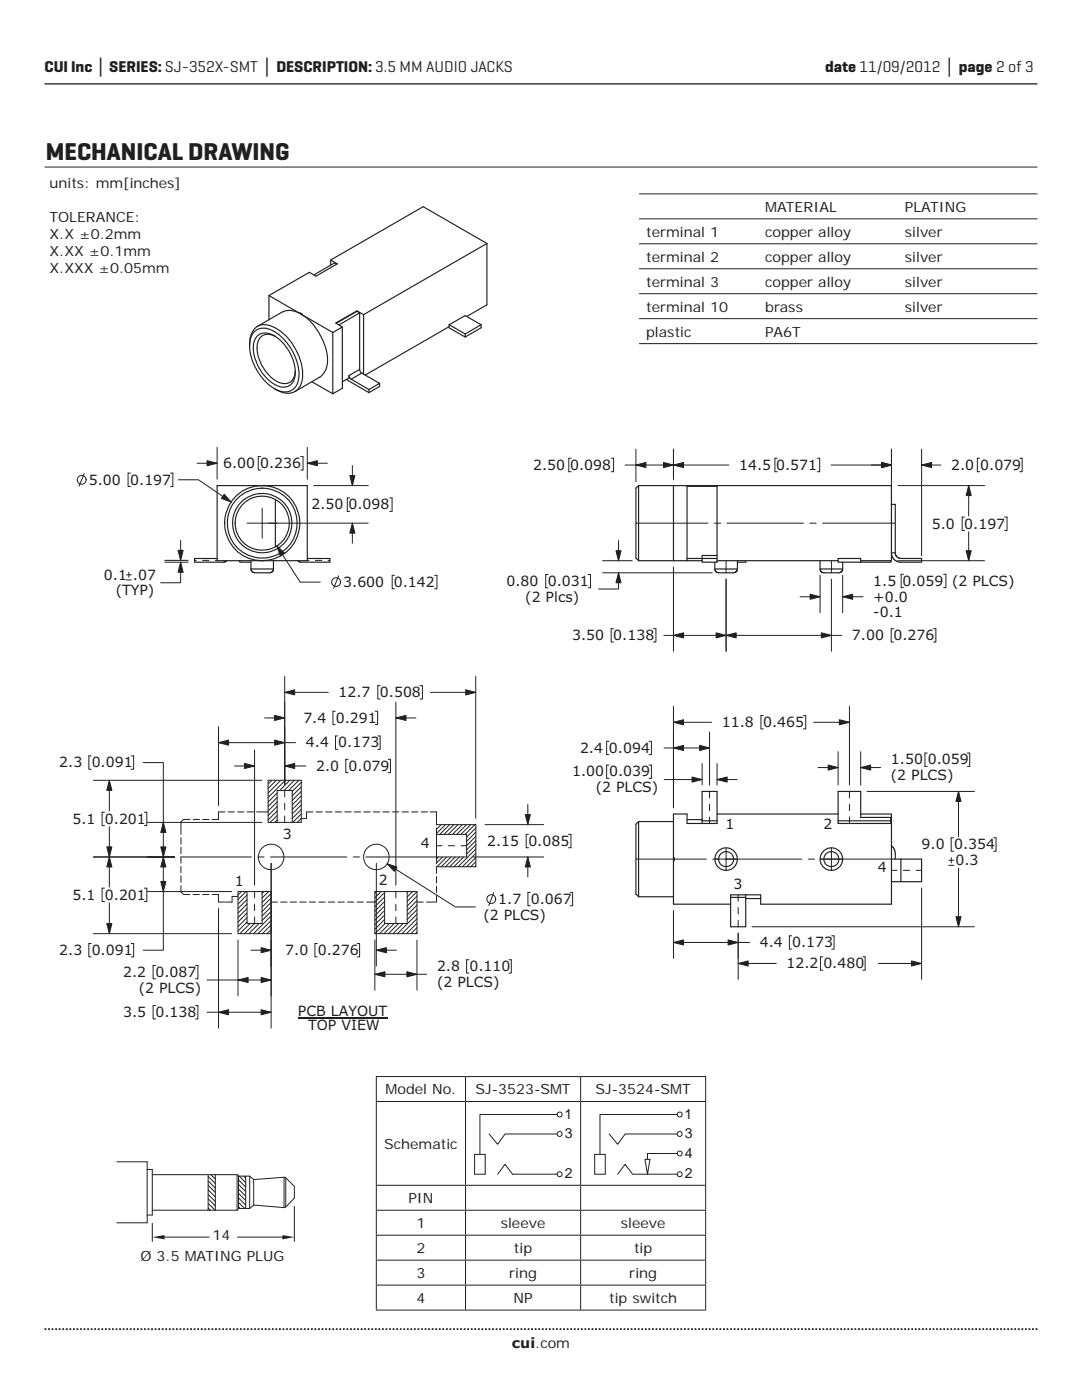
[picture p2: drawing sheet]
<svg xmlns="http://www.w3.org/2000/svg" width="216mm" height="279mm" viewBox="0 0 216 279" stroke-linecap="round" stroke-linejoin="round" font-family="sans-serif">
<path d="M8.9 265.3h198.1" fill="none" stroke="#231f20" stroke-width=".35" stroke-dasharray=".4 .4 .4 .4 .4 .4" stroke-dashoffset=".7" stroke-linecap="butt"/>
<path d="M8.9 16.7h198.1" fill="none" stroke="#231f20" stroke-width=".26"/>
<g fill="none" stroke="#231f20" stroke-width=".2">
<path d="M56.8 135v21.5M56.8 138.2h8.7M75.8 136.8h-.4v2.7h.4M83.8 136.8h.5v2.7h-.5M85.9 138.2h9M94.9 135v28.3M18.2 150.9h-.5v2.6h.5M18.6 155.7h33.6M21.8 155.7v6.1M26.2 150.9h.5v2.6h-.5M28.6 152.2h4v37.4h-4M43.6 145v15.8"/>
<path d="M43.6 148.2h15.4M46.8 152.9h4M50.8 149.7v27M52.8 143.3h4M53.5 155.7h6.6v8.4h-6.6zM54.2 155.7l-.7 .8M55.1 155.7l-1.6 1.7M55.3 158.2l-1.8 1.9M55.3 159.2l-1.8 1.8M56 155.7l-2.5 2.6M56.8 157.8v1.2M56.8 152.9h4.2"/>
<path d="M56.9 155.7l-3.4 3.5M57.8 155.7l-2 2.1M58.7 155.7l-2 2.1M59.6 155.7l-2 2.1M60.1 156.1l-1.8 1.8M60.1 157l-1.8 1.8M60.1 157.9l-1.8 1.8M60.1 158.8l-1.8 1.8M60.1 159.7l-1.8 1.8M66.9 141.9h-.5v2.7h.5M67.4 146.9h-.5v2.6h.5M69.5 151.5h-.5v2.7h.5"/>
<path d="M74.9 141.9h.4v2.7h-.4M75.4 146.9h.5v2.6h-.5M77.4 151.5h.5v2.7h-.5M79 140.1v36.6M79 143.3h4M18.6 171h16.2M20.8 162.1h-.4v2.7h.4M20.8 177.3h-.4v2.6h.4M21.8 165v12M28.8 162.1h.5v2.7h-.5M28.8 177.3h.5v2.6h-.5M29.4 177.9h16.8"/>
<path d="M29.4 164.1h22.8M36.1 176.7v1.3l.5 .5h1.3M36.1 167.2v1.3M36.1 169.1v1.3M36.1 171v1.3M36.1 172.9v1.3M36.1 174.8v1.3M36.1 171h14.1M37.9 163.5h-1.3l-.5 .5v2.6M38.5 178.5h1.3M38.5 163.5h1.3M40.4 178.5h1.3"/>
<path d="M40.4 163.5h1.3M42.3 178.5h1.3v1.5h1.3M44.9 162h-1.3v1.5h-1.3M45.5 162h1.3M47.4 162h1.3M47.5 178.9h-1.2v1.1h-1.3M48.2 177.9l-.7 .7M49.1 177.9l-1.6 1.6M49.3 177.9v6.4h3v-6.4M49.3 178.6l-1.8 1.8M49.3 179.5l-1.8 1.8M49.3 162h1.3"/>
<path d="M50.8 177.9v1.3M51.2 162h2.3M51.4 171h1.3M52.7 177.9l-.4 .4M53.6 177.9l-1.3 1.3M54 171h15.2M54.1 177.9h-6.6v8.4h6.6M54.1 178.3l-1.8 1.8M54.1 179.2l-1.8 1.8M54.1 172.3v32.9M55.3 164.1v-6.3h3v6.3M55.3 160l-1.8 1.8"/>
<path d="M55.3 161l-1.8 1.8M55.3 161.8l-1.8 1.8M55.3 162.8l-1.4 1.3M55.3 163.6l-.5 .5M56.8 160.3v1.3M56.8 162.8v1.3M60.1 160.6l-1.8 1.8M60.1 161.5l-1.8 1.8M60.1 162.4l-1.7 1.7M60.1 163.3l-.8 .8M62.4 162h-1.2v1.4h-1.1M63.1 162h1.2"/>
<path d="M65 162h1.2M66.9 162h1.3M68.8 162h1.3M70.5 171h1.3M70.7 162h1.3M72.6 162h1.3M74.5 162h1.3M74.8 177.9h8.4v8.4h-8.4zM75.1 172.3v20.5M75.1 177.9l-.3 .4M76 177.9l-1.2 1.3M76.4 162h1.3"/>
<path d="M76.7 177.9v6.4h4.6v-6.4M76.7 178.1l-1.9 2M76.7 179l-1.9 2M76.7 179.9l-1.9 2M77.3 172.4l13.6 8.6h4M78.3 162h1.3M79 177.9v1.3M80.2 162h1.3M81.4 177.9l-.1 .2M82.1 162h1.3M82.3 177.9l-1 1.1M83.2 178l-1.9 1.9"/>
<path d="M83.2 178.8l-1.9 2M83.2 179.7l-1.9 2M84 162h1.3M85.8 162h1.3v2.6M87.1 165.3v7.1M87.1 166.5h6v4.5h-20.1M87.1 164.6h7.8v8.4h-7.8M87.1 168.8h1.1M87.1 173v1.3M87.1 174.9v1.3M87.1 176.8v1.3M87.1 178.8v1.2h-2"/>
<path d="M89.5 168.8h1.2M92 168.8h1.1M94.4 171h14.1M96.8 164.6h11.7M98.5 178.2l-1 2.5M105.3 160.6v4M105.3 171v4M105.5 166.5h-.5v2.7h.5M105.8 178.1h-.5v2.7h.5M113.4 166.5h.5v2.7h-.5M113.8 178.1h.5v2.7h-.5M18.2 188.3h-.5v2.7h.5"/>
<path d="M18.6 186.3h27.6M21.8 180.2v6.1M26.2 188.3h.5v2.7h-.5M31 192.7h-.4v2.6h.4M39 192.7h.5v2.6h-.5M41.3 195.6h12.8M43.6 181.3v23.9M47.5 187.6v11.2M49.3 180.4l-1.8 1.8M49.3 181.3l-1.8 1.8M49.3 182.2l-1.8 1.8M49.3 183.1l-1.8 1.8"/>
<path d="M49.3 184l-1.8 1.8M49.9 184.3l-2 2M50.1 189.6h4M50.8 180.5v1.2M50.8 183v1.3l-2 2M51.7 184.3l-2 2M54.1 180.1l-1.8 1.8M54.1 181l-1.8 1.8M54.1 181.9l-1.8 1.8M54.1 182.8l-3.5 3.5M54.1 183.7l-2.6 2.6M54.1 184.6l-1.7 1.7"/>
<path d="M54.1 185.5l-.8 .8M54.1 180h1.3M56 180h1.3M57.9 180h1.3M59.8 180h1.3M61.7 180h1.3M63.3 188.3h-.5v2.7h.5M63.6 180h1.3M65.5 180h1.3M67.4 180h1.3M69.3 180h1.3M71.2 180h1.3"/>
<path d="M71.3 188.3h.5v2.7h-.5M73.1 180h1.7M74.8 194.4h10.3M74.8 187.6v10M75.1 189.6h4M76.7 180.8l-1.9 2M76.7 181.7l-1.9 2M76.7 182.6l-1.9 2M76.7 183.5l-1.9 1.9M76.9 184.3l-2.1 2M77.7 184.3l-2 2M78.7 184.3l-2.1 2"/>
<path d="M79 180.5v1.2M79 183v1.3M79.5 184.3l-2 2M80.4 184.3l-2 2M83.2 180.6l-1.9 2M83.2 181.5l-1.9 2M83.2 182.4l-3.9 3.9M83.2 183.3l-3 3M83.2 184.2l-2.1 2.1M83.2 185.1l-1.2 1.2M83.2 186l-.3 .3M83.2 187.6v10"/>
<path d="M83.2 180h1.3M93.6 191.5h-.5v2.7h.5M101.6 191.5h.4v2.7h-.4M31 200.7h-.4v2.7h.4M39 200.7h.5v2.7h-.5M41.3 202h12.8M75 214.9h65.9M75 219.8h65.9M75.1 214.9v4.8M75.1 219.9v16.6M92.9 214.9v4.8M92.9 219.9v16.6"/>
<path d="M115.9 214.9v4.8M115.9 219.9v16.6M140.8 214.9v4.8M140.8 219.9v16.6M75 236.6h65.9M75.1 236.6v4.8M92.9 236.6v4.8M94.7 230.4h2.1v3.9h-2.1zM97.6 226.3l1.7 2.1 1.5-2.1h10.4M99.3 234.3l1.5-1.9 1.5 1.9h8.9M111.2 222.4h-15.4v8M115.9 236.6v4.8"/>
<path d="M118.7 230.4h2.1v3.9h-2.1zM121.6 226.3l1.7 2.1 1.4-2.1h10.4M123.3 234.3l1.4-1.9 1.5 1.9h8.9M128.7 231.4h1l-.5 2.9zM135.1 222.4h-15.4v8M135.1 230.2h-5.9v1.2M140.8 236.6v4.8M75 241.5h65.9M75 246.5h65.9M75 251.5h65.9M75 256.5h65.9M75.1 241.6v4.8"/>
<path d="M75.1 246.6v4.8M75.1 251.6v4.8M75.1 256.6v4.8M92.9 241.6v4.8M92.9 246.6v4.8M92.9 251.6v4.8M92.9 256.6v4.8M115.9 241.6v4.8M115.9 246.6v4.8M115.9 251.6v4.8M115.9 256.6v4.8M140.8 241.6v4.8"/>
<path d="M140.8 246.6v4.8M140.8 251.6v4.8M140.8 256.6v4.8M75 261.5h65.9"/>
<circle cx="54.1" cy="171" r="2.55"/>
<circle cx="75.1" cy="171" r="2.55"/>
<circle cx="98" cy="179.4" r=".88"/>
<circle cx="111.7" cy="234.3" r=".5"/>
<circle cx="111.7" cy="226.3" r=".49"/>
<circle cx="111.7" cy="222.4" r=".5"/>
<circle cx="135.6" cy="234.3" r=".5"/>
<circle cx="135.6" cy="226.3" r=".49"/>
<circle cx="135.6" cy="230.2" r=".49"/>
<circle cx="135.6" cy="222.4" r=".5"/>
</g>
<g fill="none" stroke="#231f20" stroke-width=".23">
<path d="M53.7 59l6.1 3.5h.1M53.7 59v4.8M66 51.9l1.3 .8-4.2 2.4-1.4-.7-8 4.6M66 51.9v1M67.2 52.7l-.4-.2-4.2 2.4M97.2 48.6l-24.7 14.2-1.3-.8-4.2 2.5 1.3 .8-1.9 1.1M97.2 48.6l-12.8-7.4-18.4 10.7M97.2 48.6v12.2l-4.1 2.4M49.8 69a4.3 4.3 0 0 1 1.7-4 5.1 5.1 0 0 1 5.1 1.6 11.1 11.1 0 0 1 3.7 9.4 2.98 2.98 0 0 1-4.6 2.1l-1-.6M50.8 66.1a3.6 3.6 0 0 1 4.4 .4 10.6 10.6 0 0 1 4.4 9.2 2.8 2.8 0 0 1-4.4 2.1 10.4 10.4 0 0 1-5.3-10l.6-1.2zM51.2 67.2a2.65 2.65 0 0 1 3.5-.2 9.1 9.1 0 0 1 4.2 7.9 2.44 2.44 0 0 1-1.4 2.2 2.44 2.44 0 0 1-2.5-.3 8.8 8.8 0 0 1-4.3-8.5zM54.9 67.1a2.3 2.3 0 0 0-2.6-.1 2.3 2.3 0 0 0-1 2.4 8 8 0 0 0 4.8 7.1 2.21 2.21 0 0 0 2.8-2.4"/>
<path d="M59.8 62.6a3.6 3.6 0 0 0-3.5-.3l-4.9 2.8M59.8 62.6l.4 .2M59.8 62.5v.1M59.9 62.5l.5 .2-.2 .1M59.9 62.5l.1 .2M60.2 62.8l6.2 3.6M60.2 62.8h.1M60.2 62.8a11.7 11.7 0 0 1 5.1 9.9 3.6 3.6 0 0 1-1.5 2.6l-5 2.8M66.4 66.4v12.2l-4.2-2.4M68.3 65.3v12.2l-1.9 1.1M69.2 75.7l4.4 2.7M69.6 74.9v.5l-1.3 .8"/>
<path d="M69.6 74.9l.1 .4 .4 .4M70.1 75.7l3.5 2M71.2 62v.1M71.8 73.7l-2.2 1.2M71.8 62.5l-.6-.4-4.1 2.4M71.8 73.7v.3l.4 .5M71.8 62.5l-4.2 2.3M71.8 62.5v11.2M72.2 74.5l.3 .2M72.2 74.5l-2.1 1.2M72.5 62.8v11.9M72.5 74.7l3.2 1.8-2.1 1.2"/>
<path d="M73.6 77.7v.7M75.7 76.5v.6l-2.1 1.3M89.4 65.3l3.4 2M89.6 64.8l3.2-1.8 3.2 1.8M89.6 64.8l3.2 1.8M89.6 64.8v.4l-16.7 9.7M92.8 66.6v.7M96 64.8v.6l-3.2 1.9M96 64.8l-3.2 1.8M43.3 96.9h18v15h-18zM54.9 99.7v9.4M127.4 96.9v15"/>
<path d="M134.4 96.9h-7l-.5 .5v14l.5 .5M134.4 96.9h8.7M134.4 96.9v15M137.1 96.9v15M137.1 97.1h6M143.1 96.9h34.8v15h-6.2M143.1 96.9v15.3h-3v-1.3h3M43.3 111.5h-4.5v.7h5.9l.5-.3M47.8 111.9v.3h2.3M50.1 113.6l.1 .4 .6 .3M50.1 113.6h4.5M50.1 111.9v1.7"/>
<path d="M54.6 111.9v1.7M54.6 113.6l-.2 .4-.4 .3h-3.2M61.3 111.5h4.5v.7h-6l-.3-.3M127.4 111.9h12.7M137.1 111.5h6M142.6 113.6h4.5M142.6 112.2v1.4M143.1 111.9h24.1M147.1 113.6l-.1 .4-.6 .3h-3.2l-.4-.3-.2-.4M147.1 111.9v1.7M148.8 111.9v.3h-1.7M163.6 111.9v1.7"/>
<path d="M163.6 113.6h4.5M167.2 111.5h4.5v.7h-4.5zM168.1 113.6l-.2 .5-.5 .2h-3.2l-.4-.3-.2-.4M168.1 112.2v1.4M177.7 111.9v.3h-6M177.9 110.3h.7l.3 .7 .7 .4 4.3 .1v.7l-4.8-.1-.9-.7zM177.9 100.7h.7v9.6M127.4 164v15M127.4 179h7M134.4 171.2v.5M134.4 171.7v8.7h11.4M134.4 171.2h.1"/>
<path d="M134.4 171.2h.1v.5h-.1M134.4 171.5h.1M134.4 164h-7l-.5 .5v13.9l.5 .6M137.1 163.6h3M140.1 163.8h3M140.1 163.8v.5M143.1 163.8v.5h-6v-1.8h-2.7v8.7M143.1 163.8v-5.9h-3v5.9M143.1 162.5h24.1M145.8 179.1h3M148.8 179.3h3M148.8 179.1v5.9h-3v-5.9"/>
<path d="M148.8 178.6v.5M167.2 163.8h10.5v.5h-10.5zM171.7 162.5h6.2v17.9h-26.1v-1.8h-6v.5M177.7 163.8v-.7h-6v-5.2h-4.5v5.9M177.9 171.5h1.9v4.5h-1.9M177.9 168.8l.4 .4 .3 .6v1.7M179.8 171.5h4.1v4.5h-4.1"/>
<circle cx="52.3" cy="104.4" r="5.9"/>
<circle cx="52.3" cy="104.4" r="5.4"/>
<circle cx="52.3" cy="104.4" r="7.5"/>
<circle cx="52.3" cy="104.4" r="7"/>
<circle cx="144.9" cy="171.5" r="1.5"/>
<circle cx="144.9" cy="171.5" r="2.25"/>
<circle cx="165.9" cy="171.5" r="1.5"/>
<circle cx="165.9" cy="171.4" r="2.25"/>
</g>
<path d="M47.5 195.6l2-.5v1z" fill="#231f20"/>
<path d="M47.5 195.6l2-.5v1z" fill="none" stroke="#231f20" stroke-width=".2"/>
<path d="M52.1 195.1l2 .5-2 .5z" fill="#231f20"/>
<path d="M52.1 195.1l2 .5-2 .5z" fill="none" stroke="#231f20" stroke-width=".2"/>
<path d="M74.8 194.4l2-.5v1z" fill="#231f20"/>
<path d="M74.8 194.4l2-.5v1z" fill="none" stroke="#231f20" stroke-width=".2"/>
<path d="M81.2 193.9l2 .5-2 .5z" fill="#231f20"/>
<path d="M81.2 193.9l2 .5-2 .5z" fill="none" stroke="#231f20" stroke-width=".2"/>
<path d="M105.3 171l.5 2h-1z" fill="#231f20"/>
<path d="M105.3 171l.5 2h-1z" fill="none" stroke="#231f20" stroke-width=".2"/>
<path d="M104.8 162.6h1l-.5 2z" fill="#231f20"/>
<path d="M104.8 162.6h1l-.5 2z" fill="none" stroke="#231f20" stroke-width=".2"/>
<path d="M48.8 152.4l2 .5-2 .5z" fill="#231f20"/>
<path d="M48.8 152.4l2 .5-2 .5z" fill="none" stroke="#231f20" stroke-width=".2"/>
<path d="M56.8 152.9l2-.5v1z" fill="#231f20"/>
<path d="M56.8 152.9l2-.5v1z" fill="none" stroke="#231f20" stroke-width=".2"/>
<path d="M43.6 148.2l2-.5v1z" fill="#231f20"/>
<path d="M43.6 148.2l2-.5v1z" fill="none" stroke="#231f20" stroke-width=".2"/>
<path d="M54.8 147.7l2 .5-2 .5z" fill="#231f20"/>
<path d="M54.8 147.7l2 .5-2 .5z" fill="none" stroke="#231f20" stroke-width=".2"/>
<path d="M54.8 142.8l2 .5-2 .5z" fill="#231f20"/>
<path d="M54.8 142.8l2 .5-2 .5z" fill="none" stroke="#231f20" stroke-width=".2"/>
<path d="M79 143.3l2-.5v1z" fill="#231f20"/>
<path d="M79 143.3l2-.5v1z" fill="none" stroke="#231f20" stroke-width=".2"/>
<path d="M56.8 138.2l2-.5v1z" fill="#231f20"/>
<path d="M56.8 138.2l2-.5v1z" fill="none" stroke="#231f20" stroke-width=".2"/>
<path d="M92.9 137.7l2 .5-2 .5z" fill="#231f20"/>
<path d="M92.9 137.7l2 .5-2 .5z" fill="none" stroke="#231f20" stroke-width=".2"/>
<path d="M52.1 201.5l2 .5-2 .5z" fill="#231f20"/>
<path d="M52.1 201.5l2 .5-2 .5z" fill="none" stroke="#231f20" stroke-width=".2"/>
<path d="M43.6 202l2-.5v1z" fill="#231f20"/>
<path d="M43.6 202l2-.5v1z" fill="none" stroke="#231f20" stroke-width=".2"/>
<path d="M52.1 189.1l2 .5-2 .5z" fill="#231f20"/>
<path d="M52.1 189.1l2 .5-2 .5z" fill="none" stroke="#231f20" stroke-width=".2"/>
<path d="M75.1 189.6l2-.5v1z" fill="#231f20"/>
<path d="M75.1 189.6l2-.5v1z" fill="none" stroke="#231f20" stroke-width=".2"/>
<path d="M21.8 155.7l.5 2h-1z" fill="#231f20"/>
<path d="M21.8 155.7l.5 2h-1z" fill="none" stroke="#231f20" stroke-width=".2"/>
<path d="M21.3 169h1l-.5 2z" fill="#231f20"/>
<path d="M21.3 169h1l-.5 2z" fill="none" stroke="#231f20" stroke-width=".2"/>
<path d="M21.8 171l.5 2h-1z" fill="#231f20"/>
<path d="M21.8 171l.5 2h-1z" fill="none" stroke="#231f20" stroke-width=".2"/>
<path d="M21.3 184.3h1l-.5 2z" fill="#231f20"/>
<path d="M21.3 184.3h1l-.5 2z" fill="none" stroke="#231f20" stroke-width=".2"/>
<path d="M32.1 175.9h1l-.5 2z" fill="#231f20"/>
<path d="M32.1 175.9h1l-.5 2z" fill="none" stroke="#231f20" stroke-width=".2"/>
<path d="M32.6 171l.5 2h-1z" fill="#231f20"/>
<path d="M32.6 171l.5 2h-1z" fill="none" stroke="#231f20" stroke-width=".2"/>
<path d="M32.6 164.1l.5 2h-1z" fill="#231f20"/>
<path d="M32.6 164.1l.5 2h-1z" fill="none" stroke="#231f20" stroke-width=".2"/>
<path d="M32.1 169h1l-.5 2z" fill="#231f20"/>
<path d="M32.1 169h1l-.5 2z" fill="none" stroke="#231f20" stroke-width=".2"/>
<path d="M77.3 172.4l1.9 .6-.5 .9z" fill="#231f20"/>
<g fill="none" stroke="#231f20" stroke-width=".2">
<path d="M25.2 115.7h1M25.2 114.7h1M25.7 114.2v1M32.9 111.8h4.6M32.9 112.2h4.6M36 107.8v4M36 112.2v4.1h-4M38.8 111.8h.4M40.4 111.8h1.3M43 111.8h.3M61.3 111.8h.4M62.9 111.8h1.3"/>
<path d="M65.5 111.8h.3M77.3 172.4l1.9 .6-.5 .9z"/>
</g>
<path d="M35.5 109.8h1.1l-.6 2z" fill="#231f20"/>
<path d="M35.5 109.8h1.1l-.6 2z" fill="none" stroke="#231f20" stroke-width=".2"/>
<path d="M36 112.2l.6 2h-1.1z" fill="#231f20"/>
<g fill="none" stroke="#231f20" stroke-width=".2">
<path d="M36 112.2l.6 2h-1.1zM126.9 104.4h14.4M134.4 113.2v16.8M142.5 104.4h1.3M144.9 111.9v2.4M144.9 115.6v14.4M145.1 104.4h15.2M161.6 104.4h1.3M164.1 104.4h14.4M165.9 111.9v2.4M165.9 115.6v14.4M122.4 125.5h-.4v2.6h.4"/>
<path d="M130.4 125.5h.5v2.6h-.5M132.5 126.8h35.5M178.3 125.5h-.5v2.6h.5M186.3 125.5h.4v2.6h-.4"/>
</g>
<path d="M144.9 126.8l2-.5v1z" fill="#231f20"/>
<path d="M144.9 126.8l2-.5v1z" fill="none" stroke="#231f20" stroke-width=".2"/>
<path d="M163.9 126.3l2 .5-2 .5z" fill="#231f20"/>
<path d="M163.9 126.3l2 .5-2 .5z" fill="none" stroke="#231f20" stroke-width=".2"/>
<path d="M142.9 126.3l2 .5-2 .5z" fill="#231f20"/>
<path d="M142.9 126.3l2 .5-2 .5z" fill="none" stroke="#231f20" stroke-width=".2"/>
<path d="M134.4 126.8l2-.5v1z" fill="#231f20"/>
<g fill="none" stroke="#231f20" stroke-width=".2">
<path d="M134.4 126.8l2-.5v1zM121.5 147.9h-.5v2.7h.5M129.5 147.9h.5v2.7h-.5M132.5 149.3h9.1M134.4 141v20.2M134.4 144.1h7.6M141.6 146.1v10.6M141.6 157.9v1.3M152.3 142.8h-.5v2.7h.5M160.3 142.8h.5v2.7h-.5M162.3 144.1h7.2M169.5 141v15.7"/>
<path d="M169.5 157.9v1.3M126.9 171.5h14M141.6 160.5v1.3M141.6 163v1.3M142.2 171.5h1.3M144.8 171.5h15.2M147.3 178.6v1.3M161.3 171.5h1.2M163.8 171.5h14.1M169.5 160.5v1.3M169.5 163v1.3M177.9 173.7h1.1"/>
<path d="M180.3 173.7h1.2M182.8 173.7h1.1M183.9 177.2v18.3M134.4 181.7v9.6M134.4 188.1h15.2M147.3 186.2v9.3M147.3 192.3h7.6M147.3 181.1v1.3M147.3 183.7v1.3M158 186.8h-.5v2.6h.5M164.2 190.9h-.5v2.7h.5M166 186.8h.4v2.6h-.4"/>
<path d="M172.2 190.9h.4v2.7h-.4M175.3 192.3h8.6"/>
</g>
<path d="M134.4 144.1l2-.5v1.1z" fill="#231f20"/>
<path d="M134.4 144.1l2-.5v1.1z" fill="none" stroke="#231f20" stroke-width=".2"/>
<path d="M167.5 143.6l2 .5-2 .6z" fill="#231f20"/>
<path d="M167.5 143.6l2 .5-2 .6z" fill="none" stroke="#231f20" stroke-width=".2"/>
<path d="M147.3 192.3l2-.5v1z" fill="#231f20"/>
<path d="M147.3 192.3l2-.5v1z" fill="none" stroke="#231f20" stroke-width=".2"/>
<path d="M181.9 191.8l2 .5-2 .5z" fill="#231f20"/>
<path d="M181.9 191.8l2 .5-2 .5z" fill="none" stroke="#231f20" stroke-width=".2"/>
<path d="M134.4 188.1l2-.5v1z" fill="#231f20"/>
<path d="M134.4 188.1l2-.5v1z" fill="none" stroke="#231f20" stroke-width=".2"/>
<path d="M145.3 187.6l2 .5-2 .5z" fill="#231f20"/>
<path d="M145.3 187.6l2 .5-2 .5z" fill="none" stroke="#231f20" stroke-width=".2"/>
<path d="M134.4 149.3l2-.5v1z" fill="#231f20"/>
<path d="M134.4 149.3l2-.5v1z" fill="none" stroke="#231f20" stroke-width=".2"/>
<path d="M139.6 148.8l2 .5-2 .5z" fill="#231f20"/>
<g fill="none" stroke="#231f20" stroke-width=".2">
<path d="M16.8 94.5l-1 2.5M26 94.4h-.4v2.7h.4M34 94.4h.5v2.7h-.5M35.6 95.7h4l6.5 4.5M39.3 92.4h4M43.3 89.3v6.3M52 91.1h-.5v2.7h.5M60 91.1h.5v2.7h-.5M61.3 92.4h4M61.3 89.3v6.3M62.6 96.9h10.9M69.8 99.4h-.5v2.7h.5"/>
<path d="M70.3 92.9v4M77.8 99.4h.4v2.7h-.4M52.3 101.4v6M55.2 108.9l4.7 7.3h4M67.6 114.9l-1 2.5M70.3 104.4v4M73.5 104.4h-24.2M78.7 114.8h-.4v2.7h.4M86.7 114.8h.5v2.7h-.5M139.6 148.8l2 .5-2 .5z"/>
<circle cx="16.3" cy="95.8" r=".88"/>
<circle cx="67.1" cy="116.2" r=".89"/>
</g>
<path d="M59.5 203.1h17.8" fill="none" stroke="#231f20" stroke-width=".21"/>
<path d="M55.2 108.9l1.6 1.5-.9 .5z" fill="#231f20"/>
<path d="M55.2 108.9l1.6 1.5-.9 .5z" fill="none" stroke="#231f20" stroke-width=".2"/>
<path d="M70.3 104.4l.5 2h-1z" fill="#231f20"/>
<path d="M70.3 104.4l.5 2h-1z" fill="none" stroke="#231f20" stroke-width=".2"/>
<path d="M61.3 92.4l2-.5v1.1z" fill="#231f20"/>
<path d="M61.3 92.4l2-.5v1.1z" fill="none" stroke="#231f20" stroke-width=".2"/>
<path d="M41.3 91.9l2 .5-2 .6z" fill="#231f20"/>
<path d="M41.3 91.9l2 .5-2 .6z" fill="none" stroke="#231f20" stroke-width=".2"/>
<path d="M69.8 94.9h1l-.5 2z" fill="#231f20"/>
<path d="M69.8 94.9h1l-.5 2z" fill="none" stroke="#231f20" stroke-width=".2"/>
<path d="M44.7 98.6l1.4 1.6-1.9-.7z" fill="#231f20"/>
<g fill="none" stroke="#231f20" stroke-width=".2">
<path d="M44.7 98.6l1.4 1.6-1.9-.7zM114 91.5h-.5v2.6h.5M122 91.5h.4v2.6h-.4M124.7 92.8h20.7M126.9 89.6v6.6M134.4 89.6v6M155.1 91.5h-.5v2.6h.5M163.1 91.5h.5v2.6h-.5M165.9 92.8h12M177.9 89.6v21M179.2 96.9h17.3M183.9 92.8h3.8"/>
<path d="M183.9 89.6v21.3M193.3 96.9v6.1M195.5 91.5h-.5v2.6h.5M203.5 91.5h.5v2.6h-.5M109.4 114.7h-.5v2.6h.5M117.4 114.7h.4v2.6h-.4M120.2 114.3h21.9M120.2 111.9h5.9M123.4 107.9v4M123.4 114.3v3.3h-4M159.6 119.1h4M163.6 114.8v7.5"/>
<path d="M168.1 119.1h4.1M168.1 114.8v7.5M179.2 111.9h17.3M180.3 114.6h-.5v2.7h.5M188.3 114.6h.4v2.7h-.4M192.5 103.2h-.5v2.7h.5M193.3 106.1v5.8M200.5 103.2h.4v2.7h-.4"/>
</g>
<path d="M123.4 114.3l.5 2h-1z" fill="#231f20"/>
<path d="M123.4 114.3l.5 2h-1z" fill="none" stroke="#231f20" stroke-width=".2"/>
<path d="M122.9 109.9h1l-.5 2z" fill="#231f20"/>
<path d="M122.9 109.9h1l-.5 2z" fill="none" stroke="#231f20" stroke-width=".2"/>
<path d="M126.9 92.8l2-.5v1z" fill="#231f20"/>
<path d="M126.9 92.8l2-.5v1z" fill="none" stroke="#231f20" stroke-width=".2"/>
<path d="M132.4 92.3l2 .5-2 .5z" fill="#231f20"/>
<path d="M132.4 92.3l2 .5-2 .5z" fill="none" stroke="#231f20" stroke-width=".2"/>
<path d="M175.9 92.3l2 .5-2 .5z" fill="#231f20"/>
<path d="M175.9 92.3l2 .5-2 .5z" fill="none" stroke="#231f20" stroke-width=".2"/>
<path d="M134.4 92.8l2-.5v1z" fill="#231f20"/>
<path d="M134.4 92.8l2-.5v1z" fill="none" stroke="#231f20" stroke-width=".2"/>
<path d="M183.9 92.8l2-.5v1z" fill="#231f20"/>
<path d="M183.9 92.8l2-.5v1z" fill="none" stroke="#231f20" stroke-width=".2"/>
<path d="M175.9 92.3l2 .5-2 .5z" fill="#231f20"/>
<path d="M175.9 92.3l2 .5-2 .5z" fill="none" stroke="#231f20" stroke-width=".2"/>
<path d="M168.1 119.1l2-.5v1z" fill="#231f20"/>
<path d="M168.1 119.1l2-.5v1z" fill="none" stroke="#231f20" stroke-width=".2"/>
<path d="M161.6 118.6l2 .5-2 .5z" fill="#231f20"/>
<path d="M161.6 118.6l2 .5-2 .5z" fill="none" stroke="#231f20" stroke-width=".2"/>
<path d="M193.3 96.9l.5 2h-1z" fill="#231f20"/>
<path d="M193.3 96.9l.5 2h-1z" fill="none" stroke="#231f20" stroke-width=".2"/>
<path d="M192.8 109.9h1l-.5 2z" fill="#231f20"/>
<g fill="none" stroke="#231f20" stroke-width=".2">
<path d="M192.8 109.9h1l-.5 2zM121.5 152.7h-.5v2.6h.5M129.5 152.7h.5v2.6h-.5M132.5 155.6h7.6M140.1 152.4v4.3M143.1 155.6h4M143.1 152.4v4.3M163.2 153.2h4M167.2 150v6.7M171.7 153.2h4M171.7 150v6.7M173 157.9h21.4"/>
<path d="M185 150.3h-.4v2.7h.4M191.3 157.9v9.1M193 150.3h.5v2.7h-.5M142.6 171.5h4.5M144.9 169.2v4.5M163.6 171.5h4.5M165.9 169.2v4.5M189.3 172.7h1M189.3 171.7h1M189.8 171.2v1M190.3 167.2h-.5v2.7h.5M191.3 173.3v11.7"/>
<path d="M198.3 167.2h.5v2.7h-.5M150.1 185h44.3"/>
</g>
<path d="M138.1 155.1l2 .5-2 .5z" fill="#231f20"/>
<path d="M138.1 155.1l2 .5-2 .5z" fill="none" stroke="#231f20" stroke-width=".2"/>
<path d="M143.1 155.6l2-.5v1z" fill="#231f20"/>
<path d="M143.1 155.6l2-.5v1z" fill="none" stroke="#231f20" stroke-width=".2"/>
<path d="M165.2 152.7l2 .5-2 .5z" fill="#231f20"/>
<path d="M165.2 152.7l2 .5-2 .5z" fill="none" stroke="#231f20" stroke-width=".2"/>
<path d="M171.7 153.2l2-.5v1z" fill="#231f20"/>
<path d="M171.7 153.2l2-.5v1z" fill="none" stroke="#231f20" stroke-width=".2"/>
<path d="M191.3 157.9l.5 2.1h-1.1z" fill="#231f20"/>
<path d="M191.3 157.9l.5 2.1h-1.1z" fill="none" stroke="#231f20" stroke-width=".2"/>
<path d="M190.7 182.9h1.1l-.5 2.1z" fill="#231f20"/>
<g fill="none" stroke="#231f20" stroke-width=".2">
<path d="M8.9 33.3h198.1M127.5 38.7h79.5M127.5 43.7h79.5M127.5 48.7h79.5M127.5 53.6h79.5M127.5 58.6h79.5M127.5 63.6h79.5M127.5 68.6h79.5M87.2 164.6h-.1M87.5 171l-.4 .3M88 164.6l-.9 .9M88.3 171l-1.2 1.2"/>
<path d="M88.9 164.6l-1.8 1.7M89.1 171l-1.9 2M89.7 164.6l-2 1.9M90 171l-2 2M90.5 164.6l-1.9 1.9M90.8 171l-1.9 2M91.4 164.6l-2 1.9M91.7 171l-2 2M92.2 164.6l-1.9 1.9M92.5 171l-1.9 2M93.1 164.6l-2 1.9M93.9 164.6l-1.9 1.9"/>
<path d="M94.8 164.6l-2 1.9M94.9 165.2l-1.8 1.8M94.9 166.1l-1.8 1.8M94.9 166.9l-1.8 1.8M94.9 167.8l-1.8 1.8M94.9 168.6l-1.8 1.8M94.9 169.4l-3.5 3.6M94.9 170.3l-2.6 2.7M94.9 171.1l-1.8 1.9M94.9 172l-1 1M94.9 172.8l-.1 .2M190.7 182.9h1.1l-.5 2.1z"/>
<path d="M30.4 244.1v3.6M32.8 246.9h9M47.4 246.9h8.9M58.7 240.8v6.9"/>
</g>
<g fill="#231f20">
<path d="M56.3 246.5l2.4 .4-2.4 .4z"/>
<path d="M30.4 246.9l2.4-.4v.8z"/>
</g>
<g fill="none" stroke="#231f20" stroke-width=".2">
<path d="M23.3 231.9h6.1v12.1h-6.1M29.4 233.4h1v9.1h-1M30.4 234.4h16.9M41.5 234.4v7.1M41.5 239.2l1.5 1.5M41.5 238.4l1.5 1.4M41.5 237.5l1.5 1.4M41.5 236.5l1.5 1.5M41.5 235.7l1.5 1.4M41.5 234.8l1.5 1.4M42 234.4l1 .9M43 234.4v7.1"/>
<path d="M47.3 234.4v7.1M47.3 234.4l.3 .3h2.2l.8 .7M47.6 234.7v6.5M47.6 235.5l1.4 1.4M47.6 236.4l1.4 1.4M47.6 237.3l1.4 1.4M47.6 238.1l1.4 1.5M47.6 239.1l1.4 1.4M47.6 240l1.2 1.2M47.8 234.7l1.2 1.3M48.6 234.7l.4 .4M49 234.7v6.5"/>
<path d="M49.8 234.7v6.5M50.6 235.4v5.1M56.7 234.9l-6.1 .5M56.7 234.9v6.1M56.7 234.9l.3 .2M57 235.1v5.8l-.3 .1M57 235.1l1.7 1.7v2.3l-1.7 1.8M30.4 241.5h16.9M41.5 241.1l.5 .4M41.5 240.1l1.4 1.4M47.6 241.2l-.3 .3M47.6 240.8l.3 .4"/>
<path d="M50.6 240.5l6.1 .5M50.6 240.5l-.8 .7h-2.2"/>
</g>
<text font-size="4.9" fill="#231f20" x="9.1" y="31.9">MECHANICAL DRAWING</text>
<g font-size="3.2" fill="#231f20">
<text x="8.9" y="14.3">CUI Inc │ SERIES: SJ-352X-SMT │ DESCRIPTION: 3.5 MM AUDIO JACKS</text>
<text x="164.6" y="14.3">date 11/09/2012 │ page 2 of 3</text>
</g>
<g font-size="2.8" fill="#231f20">
<text x="9.9" y="37.5">units: mm[inches]</text>
<text x="9.9" y="44.2">TOLERANCE:</text>
<text x="9.9" y="47.6">X.X ±0.2mm</text>
<text x="128.9" y="47.2">terminal 1</text>
<text x="152.7" y="42.3">MATERIAL</text>
<text x="152.7" y="47.2">copper alloy</text>
<text x="180.6" y="42.3">PLATING</text>
<text x="180.6" y="47.2">silver</text>
<text x="9.9" y="51">X.XX ±0.1mm</text>
<text x="128.9" y="52.2">terminal 2</text>
<text x="152.7" y="52.2">copper alloy</text>
<text x="180.6" y="52.2">silver</text>
<text x="9.9" y="54.4">X.XXX ±0.05mm</text>
<text x="128.9" y="57.2">terminal 3</text>
<text x="152.7" y="57.2">copper alloy</text>
<text x="180.6" y="57.2">silver</text>
<text x="128.9" y="62.2">terminal 10</text>
<text x="152.7" y="62.2">brass</text>
<text x="180.6" y="62.2">silver</text>
<text x="128.9" y="67.2">plastic</text>
<text x="152.7" y="67.2">PA6T</text>
<text x="44.5" y="93.4">6.00</text>
<text x="51.9" y="93.4">0.236</text>
<text x="106.4" y="93.7">2.50</text>
<text x="113.7" y="93.7">0.098</text>
<text x="147.5" y="93.7">14.5</text>
<text x="154.9" y="93.7">0.571</text>
<text x="189.8" y="93.7">2.0</text>
<text x="195.6" y="93.7">0.079</text>
<text x="17.7" y="96.7">5.00 0.197</text>
<text x="62.2" y="101.7">2.50</text>
<text x="69.5" y="101.7">0.098</text>
<text x="185.9" y="105.5">5.0 0.197</text>
<text x="20.7" y="115.7">0.1 .07</text>
<text x="23.1" y="118.8">(TYP)</text>
<text x="68.5" y="117.1">3.600 0.142</text>
<text x="101" y="116.9">0.80 0.031</text>
<text x="174.3" y="116.9">1.5</text>
<text x="180.1" y="116.9">0.059</text>
<text x="190" y="116.9">(2 PLCS)</text>
<text x="104.8" y="120.1">(2 Plcs)</text>
<text x="174.3" y="123.2">-0.1</text>
<text x="174.3" y="120">+0.0</text>
<text x="114.1" y="127.7">3.50 0.138</text>
<text x="170" y="127.7">7.00 0.276</text>
<text x="67.6" y="139.1">12.7 0.508</text>
<text x="60.5" y="144.2">7.4 0.291</text>
<text x="61" y="149.1">4.4 0.173</text>
<text x="144" y="145.1">11.8 0.465</text>
<text x="11.8" y="153.1">2.3 0.091</text>
<text x="63.1" y="153.8">2.0 0.079</text>
<text x="114.2" y="154.9">1.00</text>
<text x="115.7" y="150.2">2.4</text>
<text x="121.5" y="150.2">0.094</text>
<text x="121.5" y="154.9">0.039</text>
<text x="177.8" y="155.7">(2 PLCS)</text>
<text x="177.8" y="152.6">1.50</text>
<text x="185.1" y="152.6">0.059</text>
<text x="118.9" y="158.1">(2 PLCS)</text>
<text x="14.5" y="164.4">5.1 0.201</text>
<text x="56.5" y="167.5">3</text>
<text x="144.8" y="165.5">1</text>
<text x="164.3" y="165.5">2</text>
<text x="84" y="169.2">4</text>
<text x="97.2" y="168.8">2.15 0.085</text>
<text x="183.9" y="169.5">9.0 0.354</text>
<text x="190.6" y="172.6">0.3</text>
<text x="14.5" y="179.5">5.1 0.201</text>
<text x="46.8" y="176.7">1</text>
<text x="75.6" y="176.7">2</text>
<text x="146.4" y="177.4">3</text>
<text x="175.1" y="174.1">4</text>
<text x="96.5" y="183.5">(2 PLCS)</text>
<text x="99.4" y="180.4">1.7 0.067</text>
<text x="11.8" y="190.6">2.3 0.091</text>
<text x="56.9" y="190.6">7.0 0.276</text>
<text x="151.6" y="189">4.4 0.173</text>
<text x="24.6" y="194.9">2.2 0.087</text>
<text x="87.2" y="197">(2 PLCS)</text>
<text x="87.2" y="193.8">2.8 0.110</text>
<text x="156.9" y="193.2">12.2</text>
<text x="164.3" y="193.2">0.480</text>
<text x="24.6" y="202.9">3.5 0.138</text>
<text x="27.7" y="198.1">(2 PLCS)</text>
<text x="59.5" y="202.7">PCB LAYOUT</text>
<text x="61.5" y="205.6">TOP VIEW</text>
<text x="76.9" y="218.4">Model No.</text>
<text x="94.9" y="218.4">SJ-3523-SMT</text>
<text x="118.9" y="218.4">SJ-3524-SMT</text>
<text x="112.7" y="223.3">1</text>
<text x="112.7" y="227.1">3</text>
<text x="136.6" y="223.3">1</text>
<text x="136.6" y="227.1">3</text>
<text x="76.7" y="229.3">Schematic</text>
<text x="136.6" y="231">4</text>
<text x="112.7" y="235.1">2</text>
<text x="136.7" y="235.1">2</text>
<text x="81.5" y="240.1">PIN</text>
<text x="83.1" y="245.1">1</text>
<text x="99.9" y="245.1">sleeve</text>
<text x="123.9" y="245.1">sleeve</text>
<text x="28" y="251.6">Ø 3.5 MATING PLUG</text>
<text x="42.4" y="247.5">14</text>
<text x="83.1" y="250.1">2</text>
<text x="102.6" y="250.1">tip</text>
<text x="126.5" y="250.1">tip</text>
<text x="83.1" y="255.1">3</text>
<text x="101.6" y="255.1">ring</text>
<text x="125.6" y="255.1">ring</text>
<text x="83.1" y="260">4</text>
<text x="102.5" y="260">NP</text>
<text x="121.6" y="260">tip switch</text>
<text x="102.2" y="269">cui.com</text>
</g>
</svg>
